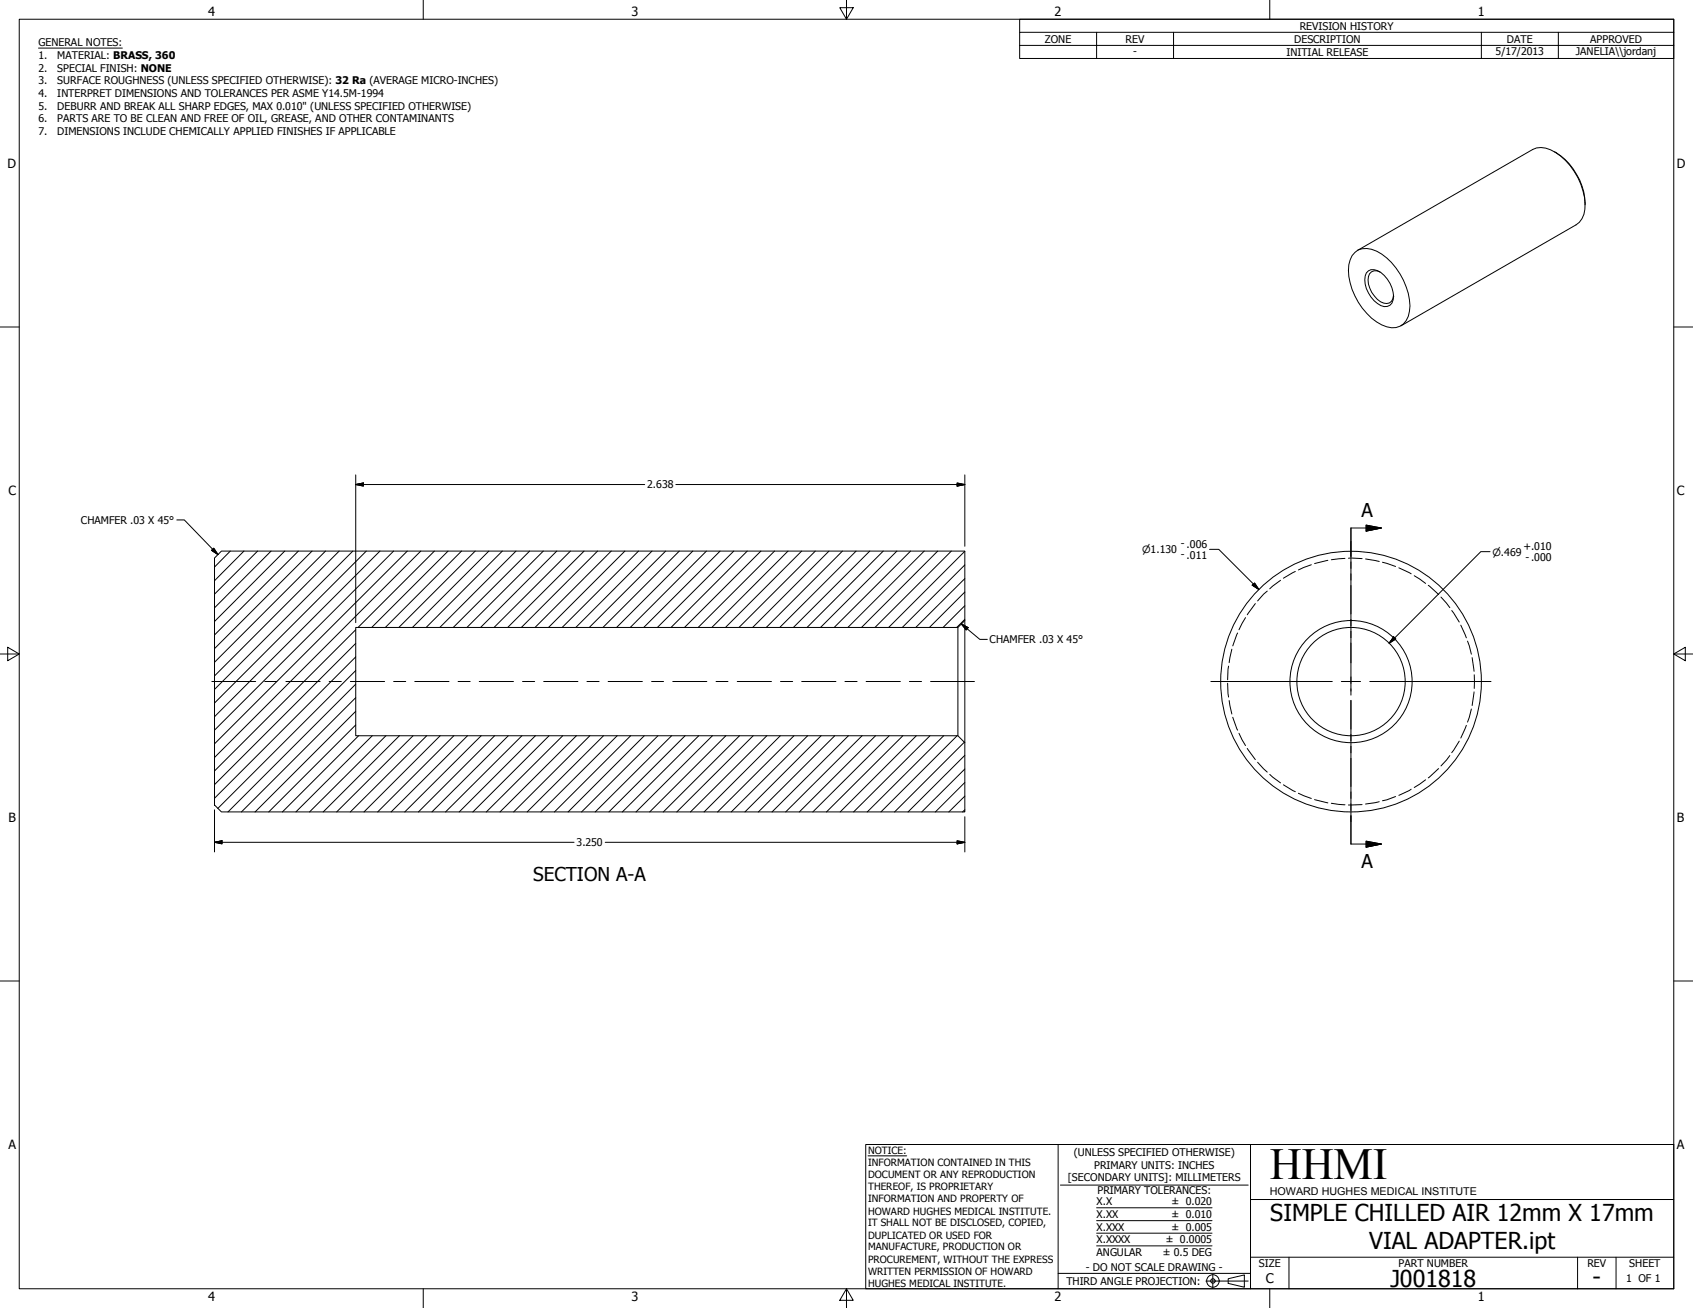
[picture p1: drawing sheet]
<svg xmlns="http://www.w3.org/2000/svg" width="559mm" height="432mm" viewBox="0 0 559 432" stroke-linecap="round" stroke-linejoin="round" font-family="sans-serif">
<!-- layer: Visible (ANSI) -->
<g fill="none" stroke="#000" stroke-width=".33">
<path d="M513.1 50.1a21.1 21.1 0 0 1 10.1 17.5M447.2 83.3a6.1 6.1 0 0 1 7.2-.4 22.3 22.3 0 0 1 11 18.1 7.3 7.3 0 0 1-3.3 6.7 7.5 7.5 0 0 1-7.7-1.4 21.8 21.8 0 0 1-9.2-18.9l1.1-3zM448.1 82.7l57.8-33.4a7.2 7.2 0 0 1 7.6 1.1 21.6 21.6 0 0 1 9.6 18.7 6.5 6.5 0 0 1-2.9 5.1l-57.8 33.4M451 90.1a2.72 2.72 0 0 1 3.7-.8 9.8 9.8 0 0 1 5.1 9.8 2.93 2.93 0 0 1-2.2 2.1 2.93 2.93 0 0 1-2.9-1 9 9 0 0 1-3.7-10.1zM455.5 89.8a2.55 2.55 0 0 0-2.9 0 2.55 2.55 0 0 0-1.1 2.7 8.7 8.7 0 0 0 5.3 7.6 2.35 2.35 0 0 0 3.1-2.6M70.8 184.2l2.3-2.3h245.4v23l-2.3 2.2h-198.8v35.8h198.8l2.3 2.3v22.8h-245.4l-2.3-2.3zM316.2 207.1v35.8M318.5 204.9v40.3"/>
<circle cx="445.9" cy="225" r="20.2"/>
<circle cx="445.9" cy="225" r="17.9"/>
<circle cx="445.9" cy="225" r="43"/>
</g>
<!-- layer: Hidden (ANSI) -->
<g fill="none" stroke="#000" stroke-width=".33">
<path d="M414.3 199.3l-2.6 3.6M418.3 195.1l-3.2 3.3M422.7 191.6l-3.6 2.8M427.5 188.7l-3.9 2.2M432.8 186.4l-4.2 1.8M438.3 185l-4.4 1.1M443.9 184.3l-4.5 .5M445.1 184.3l4.5 .1M450.7 184.5l4.5 .9M456.3 185.6l4.3 1.4M461.7 187.5l4.1 1.9M466.8 190.1l3.7 2.5"/>
<path d="M471.4 193.2l3.5 3.1M475.6 197.1l2.9 3.5M405.5 219.9l-.3 4.5M406.6 214.3l-.9 4.5M408.5 209l-1.6 4.2M411.1 203.9l-2.2 4M479.2 201.5l2.4 3.9M482.2 206.4l1.8 4.2M484.4 211.6l1.2 4.4M485.9 217.1l.6 4.5M405.2 225.6l.3 4.5M405.7 231.3l.9 4.4"/>
<path d="M406.9 236.8l1.6 4.2M484 239.5l-1.8 4.1M485.6 234.1l-1.2 4.3M486.5 228.4l-.6 4.5M486.6 222.8v4.5M408.9 242.1l2.2 4M411.7 247.1l2.6 3.7M415.1 251.7l3.2 3.2M419.1 255.7l3.6 2.7M423.6 259.1l3.9 2.3M470.5 257.4l-3.7 2.6M474.9 253.7l-3.5 3.1"/>
<path d="M478.5 249.4l-2.9 3.5M481.6 244.7l-2.4 3.8M428.6 261.9l4.2 1.7M433.9 264l4.4 1M439.4 265.2l4.5 .5M449.6 265.6l-4.5 .1M455.2 264.7l-4.5 .7M460.6 263l-4.3 1.4M465.8 260.5l-4.1 2.1"/>
</g>
<!-- layer: Section Line (ANSI) -->
<g fill="none" stroke="#000" stroke-width=".33">
<path d="M450.9 173.4l5 .9-5 1zM455.9 174.3h-10v9.4M445.9 185.5v2.1M445.9 189.4v2.1M445.9 193.3v9.4M445.9 204.5v2.1M445.9 208.4v2.1M445.9 212.3v9.4M445.9 223.5v2.1M445.9 227.4v2.1M445.9 231.3v9.4M445.9 242.4v2.2"/>
<path d="M445.9 246.4v2.1M445.9 250.3v9.4M445.9 261.4v2.2M445.9 265.4v2.1M445.9 269.3v9.3h10M450.9 277.7l5 .9-5 1.1z"/>
</g>
<path d="M450.9 175.3l5-1zM450.9 173.4l5 .9-5 1zM450.9 279.7l5-1.1zM450.9 277.7l5 .9-5 1.1z" fill="#000" stroke="#000" stroke-width=".33"/>
<!-- layer: Border (ANSI) -->
<g fill="none" stroke="#000" stroke-width=".33">
<path d="M6.3 6.3h546.1v419.1h-546.1zM139.7 0v6.3M277.2 2.5h4.4l-2.2 3.8zM279.4 0v6.3M419.1 0v6.3M0 107.9h6.3M552.4 107.9h6.4M0 215.9h6.3M2.5 213.7l3.8 2.2-3.8 2.2zM552.4 215.9l3.9-2.2v4.4zM552.4 215.9h6.4M0 323.8h6.3"/>
<path d="M552.4 323.8h6.4M139.7 425.4v6.4M279.4 425.4l2.2 3.9h-4.4zM279.4 425.4v6.4M419.1 425.4v6.4"/>
</g>
<!-- layer: Title (ANSI) -->
<g fill="none" stroke="#000" stroke-width=".33">
<path d="M285.8 377.8h266.6v47.6h-266.6zM349.2 377.8v47.6M412.7 377.8v47.6M286.5 381.6h12.8M350 391.2h62M361.9 398.7h38.1M412.7 396h139.7M361.9 411.3h38.1M361.9 407.1h38.1M361.9 403h38.1M412.7 415h139.7M425.4 415v10.4"/>
<path d="M520.7 415v10.4M533.4 415v10.4M349.2 420.4h63.5M398 422.9h14M400.3 420.6v4.6M405.4 422.1l5.3-1.2v4l-5.3-1.2z"/>
<circle cx="400.3" cy="422.9" r="2.06"/>
<circle cx="400.3" cy="422.9" r=".73"/>
</g>
<!-- layer: Hatch (ANSI) -->
<g fill="none" stroke="#000" stroke-width=".33">
<path d="M76 181.9l-5.2 5.3M80.5 181.9l-9.7 9.8M85 181.9l-14.2 14.3M89.5 181.9l-18.7 18.8M94 181.9l-23.2 23.3M98.5 181.9l-27.7 27.7M103 181.9l-32.2 32.2M107.4 181.9l-36.6 36.7M112 181.9l-41.2 41.2M116.5 181.9l-45.7 45.7M120.9 181.9l-50.1 50.2M125.4 181.9l-54.6 54.7"/>
<path d="M129.9 181.9l-59.1 59.1M134.4 181.9l-63.6 63.7M138.9 181.9l-68.1 68.2M143.4 181.9l-25.2 25.2M147.9 181.9l-25.2 25.2M152.3 181.9l-25.1 25.2M156.8 181.9l-25.2 25.2M161.4 181.9l-25.3 25.2M165.8 181.9l-25.1 25.2M170.3 181.9l-25.1 25.2M174.8 181.9l-25.2 25.2M179.3 181.9l-25.2 25.2"/>
<path d="M183.8 181.9l-25.2 25.2M188.3 181.9l-25.2 25.2M192.8 181.9l-25.2 25.2M197.2 181.9l-25.1 25.2M201.7 181.9l-25.1 25.2M206.2 181.9l-25.2 25.2M210.8 181.9l-25.3 25.2M215.2 181.9l-25.1 25.2M219.7 181.9l-25.2 25.2M224.2 181.9l-25.2 25.2M228.7 181.9l-25.2 25.2M233.2 181.9l-25.2 25.2"/>
<path d="M237.7 181.9l-25.2 25.2M242.2 181.9l-25.2 25.2M246.6 181.9l-25.1 25.2M251.1 181.9l-25.2 25.2M255.7 181.9l-25.3 25.2M260.1 181.9l-25.2 25.2M264.6 181.9l-25.1 25.2M269.1 181.9l-25.2 25.2M273.6 181.9l-25.2 25.2M278.1 181.9l-25.2 25.2M282.6 181.9l-25.2 25.2M287.1 181.9l-25.2 25.2"/>
<path d="M291.5 181.9l-25.1 25.2M296 181.9l-25.2 25.2M300.5 181.9l-25.2 25.2M305.1 181.9l-25.3 25.2M309.5 181.9l-25.1 25.2M314 181.9l-25.2 25.2M318.5 200l-7.2 7.1M318.5 195.5l-11.7 11.6M318.5 191l-16.2 16.1M318.5 186.5l-20.7 20.6M318.5 182l-25.2 25.1M117.4 216.9l-46.6 46.6"/>
<path d="M117.4 212.4l-46.6 46.6M117.4 207.9l-46.6 46.6M318.5 204.5l-2.7 2.6M117.4 239.3l-28.7 28.7M117.4 234.8l-33.2 33.2M117.4 230.3l-37.7 37.7M117.4 225.9l-42.2 42.1M117.4 221.4l-45.5 45.5M118.4 242.9l-25.2 25.1M122.9 242.9l-25.2 25.1M127.4 242.9l-25.2 25.1M131.8 242.9l-25.1 25.1"/>
<path d="M136.3 242.9l-25.2 25.1M140.8 242.9l-25.2 25.1M145.3 242.9l-25.2 25.1M149.8 242.9l-25.1 25.1M154.3 242.9l-25.2 25.1M158.8 242.9l-25.2 25.1M163.3 242.9l-25.2 25.1M167.8 242.9l-25.2 25.1M172.3 242.9l-25.2 25.1M176.7 242.9l-25.1 25.1M181.2 242.9l-25.1 25.1M185.7 242.9l-25.2 25.1"/>
<path d="M190.2 242.9l-25.2 25.1M194.7 242.9l-25.2 25.1M199.2 242.9l-25.2 25.1M203.7 242.9l-25.2 25.1M208.2 242.9l-25.2 25.1M212.7 242.9l-25.2 25.1M217.2 242.9l-25.2 25.1M221.7 242.9l-25.2 25.1M226.1 242.9l-25.1 25.1M230.6 242.9l-25.2 25.1M235.1 242.9l-25.2 25.1M239.6 242.9l-25.2 25.1"/>
<path d="M244.1 242.9l-25.2 25.1M248.6 242.9l-25.2 25.1M253.1 242.9l-25.2 25.1M257.6 242.9l-25.2 25.1M262.1 242.9l-25.2 25.1M266.6 242.9l-25.2 25.1M271 242.9l-25.1 25.1M275.5 242.9l-25.2 25.1M280 242.9l-25.2 25.1M284.5 242.9l-25.2 25.1M289 242.9l-25.2 25.1M293.5 242.9l-25.2 25.1"/>
<path d="M298 242.9l-25.2 25.1M302.5 242.9l-25.2 25.1M307 242.9l-25.3 25.1M311.5 242.9l-25.2 25.1M315.9 242.9l-25.1 25.1M318.3 245l-23 23M318.5 258.3l-9.8 9.7M318.5 253.9l-14.3 14.1M318.5 249.4l-18.8 18.6M318.5 267.3l-.8 .7M318.5 262.8l-5.3 5.2"/>
</g>
<!-- layer: Symbol (ANSI) -->
<g fill="none" stroke="#000" stroke-width=".33">
<path d="M12.7 15.9h27.7M336.5 10.7v-4.4h215.9v4.4M336.5 15h215.9M361.9 10.7v8.6M387.3 10.7v8.6M488.9 10.7v8.6M514.3 10.7v8.6M552.4 10.7h-215.9v4.3M552.4 10.7v8.6h-215.9v-4.3M58.4 171.6h2.4l11.1 11.5M69.8 181.7l.7-.7 1.4 2.1zM317.3 206l2.2 1.2-.6 .8z"/>
<path d="M317.3 206l6.1 5.1h2.5"/>
</g>
<path d="M69.8 181.7l2.1 1.4zM69.8 181.7l.7-.7 1.4 2.1zM317.3 206l2.2 1.2zM317.3 206l2.2 1.2-.6 .8z" fill="#000" stroke="#000" stroke-width=".33"/>
<!-- layer: Dimension (ANSI) -->
<g fill="none" stroke="#000" stroke-width=".33">
<path d="M117.4 160l2.6-.6v1.1zM117.4 160h95.4M117.4 156.8v48.7M223.1 160h95.4M315.9 159.4l2.6 .6-2.6 .5zM318.5 156.8v23.5M399.2 181.4h3.1l13.2 13.2M413.3 193.2l.8-.7 1.4 2.1zM491.8 182.1h-3l-30.3 30.2M460 210.2l.7 .7-2.2 1.4zM70.8 278.1l2.5-.5v1zM70.8 278.1h118.7"/>
<path d="M70.8 267.3v13.9M199.8 278.1h118.7M315.9 277.6l2.6 .5-2.6 .5zM318.5 269.6v11.6"/>
</g>
<path d="M117.4 160l2.6-.6zM117.4 160l2.6-.6v1.1zM315.9 160.5l2.6-.5zM315.9 159.4l2.6 .6-2.6 .5zM413.3 193.2l2.2 1.4zM413.3 193.2l.8-.7 1.4 2.1zM460 210.2l-1.5 2.1zM460 210.2l.7 .7-2.2 1.4zM70.8 278.1l2.5-.5zM70.8 278.1l2.5-.5v1zM315.9 278.6l2.6-.5zM315.9 277.6l2.6 .5-2.6 .5z" fill="#000" stroke="#000" stroke-width=".33"/>
<!-- layer: Center Mark (ANSI) -->
<path d="M445.9 178.8v40M399.7 225h40M442.7 225h6.4M445.9 221.8v6.4M445.9 231.2v40M452.1 225h40" fill="none" stroke="#000" stroke-width=".33"/>
<!-- layer: Centerline (ANSI) -->
<g fill="none" stroke="#000" stroke-width=".33">
<path d="M69.9 225h14.5M87.4 225h4M94.4 225h11.3M108.6 225h4M115.6 225h11.3M129.9 225h4M136.9 225h11.3M151.2 225h4M158.2 225h11.3M172.5 225h4M179.5 225h11.3M193.7 225h4"/>
<path d="M200.7 225h11.3M215.1 225h3.9M222.1 225h11.2M236.3 225h4M243.3 225h11.3M257.6 225h4M264.6 225h11.3M278.9 225h4M285.9 225h11.3M300.2 225h4M307.1 225h14.5"/>
</g>
<text font-size="14.7" x="419.1" y="389.2">HHMI</text>
<g font-size="7.7">
<text x="419.3" y="403">SIMPLE CHILLED AIR 12mm X 17mm</text>
<text x="451.9" y="412.2">VIAL ADAPTER.ipt</text>
<text x="458.9" y="424.8">J001818</text>
<text x="525.7" y="424.4">-</text>
</g>
<g font-size="6.3">
<text x="449.4" y="170.8">A</text>
<text x="449.4" y="286.7">A</text>
<text x="176" y="290.7">SECTION A-A</text>
</g>
<text font-size="4.4" x="417.8" y="423.5">C</text>
<g font-size="4.2">
<text x="68.7" y="5.3">4</text>
<text x="208.4" y="5.3">3</text>
<text x="348.1" y="5.3">2</text>
<text x="487.8" y="5.3">1</text>
<text x="2.5" y="55.5">D</text>
<text x="553.5" y="55.5">D</text>
<text x="2.8" y="163.4">C</text>
<text x="553.5" y="163.4">C</text>
<text x="2.9" y="271.4">B</text>
<text x="553.5" y="271.4">B</text>
<text x="2.8" y="379.3">A</text>
<text x="553.5" y="379.3">A</text>
<text x="68.7" y="429.5">4</text>
<text x="208.4" y="429.6">3</text>
<text x="348.1" y="429.6">2</text>
<text x="487.8" y="429.5">1</text>
</g>
<text font-size="3.6" x="419.1" y="394.3">HOWARD HUGHES MEDICAL INSTITUTE</text>
<g font-size="3.5">
<text x="429" y="9.8">REVISION HISTORY</text>
<text x="12.7" y="15.3">GENERAL NOTES:</text>
<text x="344.9" y="14.1">ZONE</text>
<text x="371.5" y="14.1">REV</text>
<text x="427.2" y="14.1">DESCRIPTION</text>
<text x="497.4" y="14.1">DATE</text>
<text x="524.9" y="14.1">APPROVED</text>
<text x="12.7" y="19.5">1.</text>
<text x="12.7" y="23.7">2.</text>
<text x="18.9" y="19.5">MATERIAL: BRASS, 360</text>
<text x="18.9" y="23.7">SPECIAL FINISH: NONE</text>
<text x="374" y="18.3">-</text>
<text x="424.6" y="18.4">INITIAL RELEASE</text>
<text x="493.6" y="18.2">5/17/2013</text>
<text x="520.1" y="18.1">JANELIA\\jordanj</text>
<text x="12.7" y="27.8">3.</text>
<text x="18.9" y="27.8">SURFACE ROUGHNESS (UNLESS SPECIFIED OTHERWISE): 32 Ra (AVERAGE MICRO-INCHES)</text>
<text x="12.7" y="32">4.</text>
<text x="18.9" y="32">INTERPRET DIMENSIONS AND TOLERANCES PER ASME Y14.5M-1994</text>
<text x="12.7" y="36.2">5.</text>
<text x="12.7" y="40.4">6.</text>
<text x="18.9" y="36.2">DEBURR AND BREAK ALL SHARP EDGES, MAX 0.010&quot; (UNLESS SPECIFIED OTHERWISE)</text>
<text x="18.9" y="40.4">PARTS ARE TO BE CLEAN AND FREE OF OIL, GREASE, AND OTHER CONTAMINANTS</text>
<text x="12.7" y="44.6">7.</text>
<text x="18.9" y="44.6">DIMENSIONS INCLUDE CHEMICALLY APPLIED FINISHES IF APPLICABLE</text>
<text x="213.6" y="161.2">2.638</text>
<text x="26.7" y="172.9">CHAMFER .03 X 45°</text>
<text x="389.8" y="184.2">- .011</text>
<text x="389.8" y="180.7">- .006</text>
<text x="502.9" y="181.5">+.010</text>
<text x="503.5" y="185">- .000</text>
<text x="326.6" y="212.3">CHAMFER .03 X 45°</text>
<text x="190.2" y="279.3">3.250</text>
<text x="354.5" y="381.6">(UNLESS SPECIFIED OTHERWISE)</text>
<text x="352.5" y="390">[SECONDARY UNITS]: MILLIMETERS</text>
<text x="361.1" y="385.8">PRIMARY UNITS: INCHES</text>
<text x="362.3" y="394.1">PRIMARY TOLERANCES:</text>
<text x="361.9" y="397.9">X.X</text>
<text x="386.7" y="398">± 0.020</text>
<text x="361.9" y="402.1">X.XX</text>
<text x="361.9" y="406.3">X.XXX</text>
<text x="386.7" y="402.1">± 0.010</text>
<text x="386.7" y="406.3">± 0.005</text>
<text x="361.9" y="410.5">X.XXXX</text>
<text x="384.7" y="410.5">± 0.0005</text>
<text x="358.4" y="419.7">- DO NOT SCALE DRAWING -</text>
<text x="361.9" y="414.6">ANGULAR</text>
<text x="383.8" y="414.7">± 0.5 DEG</text>
<text x="415.5" y="418.4">SIZE</text>
<text x="461.6" y="418.3">PART NUMBER</text>
<text x="523.9" y="418.3">REV</text>
<text x="537.8" y="418.4">SHEET</text>
<text x="352" y="424.2">THIRD ANGLE PROJECTION:</text>
<text x="536.7" y="423.2">1 OF 1</text>
</g>
<g font-size="3.3">
<text x="377" y="182.6">⌀1.130</text>
<text x="492.6" y="183.5">⌀.469</text>
<text x="286.5" y="381.1">NOTICE:</text>
<text x="286.5" y="385">INFORMATION CONTAINED IN THIS</text>
<text x="286.5" y="389">DOCUMENT OR ANY REPRODUCTION</text>
<text x="286.5" y="392.9">THEREOF, IS PROPRIETARY</text>
<text x="286.5" y="396.9">INFORMATION AND PROPERTY OF</text>
<text x="286.5" y="400.9">HOWARD HUGHES MEDICAL INSTITUTE.</text>
<text x="286.5" y="404.9">IT SHALL NOT BE DISCLOSED, COPIED,</text>
<text x="286.5" y="408.9">DUPLICATED OR USED FOR</text>
<text x="286.5" y="412.8">MANUFACTURE, PRODUCTION OR</text>
<text x="286.5" y="416.8">PROCUREMENT, WITHOUT THE EXPRESS</text>
<text x="286.5" y="420.8">WRITTEN PERMISSION OF HOWARD</text>
<text x="286.5" y="424.8">HUGHES MEDICAL INSTITUTE.</text>
</g>
</svg>
